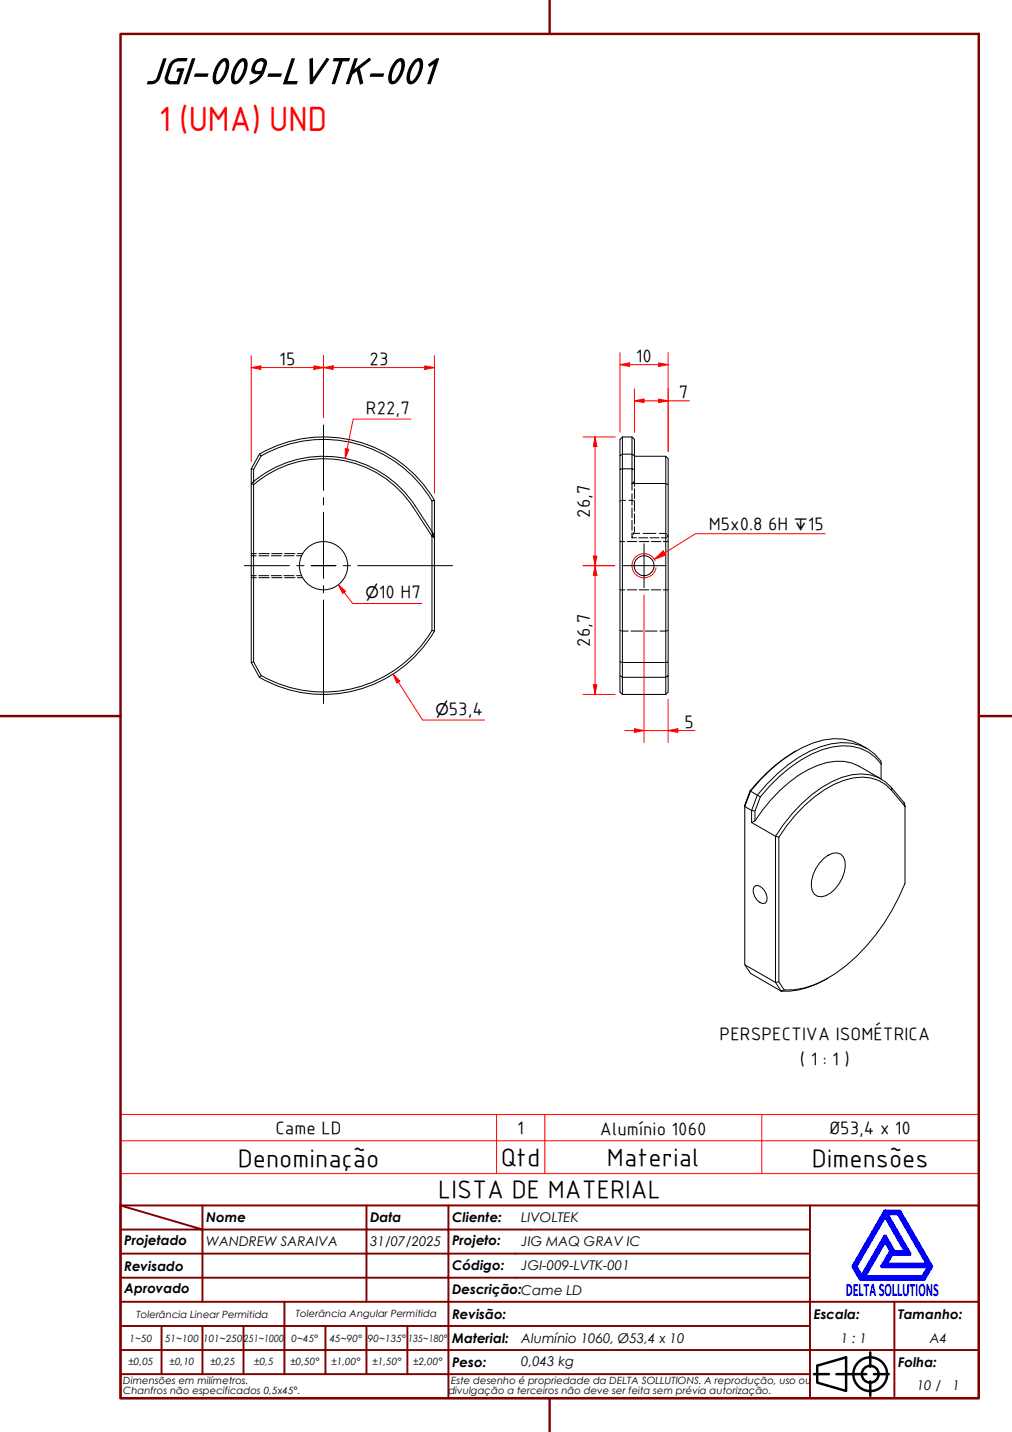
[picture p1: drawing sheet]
<svg xmlns="http://www.w3.org/2000/svg" width="210mm" height="297mm" viewBox="0 0 210 297" stroke-linecap="round" stroke-linejoin="round" font-family="sans-serif">
<!-- layer: Hidden (ABNT) -->
<g fill="none" stroke="#000" stroke-width=".21">
<path d="M52.6 99.9v.2M131.6 99.9v1M52.1 119.4h1M52.1 115.3h1M52.1 119.8h1.1M52.1 114.8h1.1M52.6 100.3v.2M53.7 119.4h2.1M53.7 115.3h2.1M53.7 119.8h2.1M53.7 114.8h2.1M56.3 119.4h2.1"/>
<path d="M56.3 115.3h2.1M56.4 119.8h2.1M56.4 114.8h2.1M58.9 119.4h2.1M58.9 115.3h2.1M59 119.8h2.2M59 114.8h2.2M61.5 119.4h1M61.5 115.3h1M61.7 119.8h1.1M61.7 114.8h1.1M89.6 110.3v.3"/>
<path d="M89.6 110.9v.3M128.6 112.3h1M128.8 103.9h-.2M129.8 103.8h-.9M130.1 112.3h2M130.4 103.8h.9M131.1 100.3v1.4M131.1 102.4v2.4M131.1 105.3v2.1M131.1 107.9v2.1M131.1 110.5v1.1M131.1 111.6h.9"/>
<path d="M131.2 111.3l-.1 .3M131.4 110.6l-.1 .3M131.4 110.6h1.3M131.4 103.9h.2v2.1M131.4 110.5v.1M131.6 109.2l-.1 1.2M131.6 101.4v2M131.6 106.6v2.1M132.5 111.6h1.8M132.6 112.3h2M133.4 110.6h2.7M134.8 111.6h1.9"/>
<path d="M135.1 112.3h2M136.7 110.6h1.4l.2 .2M137.6 112.3h1M138.3 111.4l-1.1 .2M138.4 111l.2 .2-.2 .1M128.6 130.8h.2M128.6 122.4h1M128.9 130.9h1.4M130.1 122.4h2M130.9 130.9h2.4M132.6 122.4h2M133.9 130.9h2.4"/>
<path d="M135.1 122.4h2M137.6 122.4h1M138.3 130.9h-1.4M138.6 130.8h-.2"/>
</g>
<!-- layer: Visible (ABNT) -->
<g fill="none" stroke="#000" stroke-width=".21">
<path d="M52.6 97.4l-.5-.2v3.1a22.7 22.7 0 0 1 34 4.7l3.7 5.6M53.8 94.2a26.7 26.7 0 0 1 36.3 9.6M54.2 94.6l-.4-.4-1.7 3M54.2 94.6l-1.6 2.8v2.5M54.2 94.6a26.2 26.2 0 0 1 35.4 9.3M129.1 90.6v3.6l-.5 .4v-3.4zM129.1 90.6h2M131.1 90.6v3.6h-2v3l-.5 .2v-2.8M131.1 90.6l.5 .6v8.7l-.5 .4M131.6 94.6l-.5-.4v3h-2v40.2l-.5-.1v-39.9M131.6 97.4l-.5-.2v3.1M131.6 94.6h6.5v5.7h-7"/>
<path d="M138.1 94.6l.5 .6v5.3M52.6 100.5a22.2 22.2 0 0 1 33.1 4.7l3.9 6M89.6 103.9l.5-.1v27.1l-.5-.1M89.6 103.9v6.4M89.6 111.2v19.6M89.8 110.6l.3 1-.5-.4zM52.1 137.4l.5-.1 1.6 2.8M52.1 137.4l1.7 3.1M52.6 137.3v-36.8l-.5-.2v37.1M89.6 130.8a26.2 26.2 0 0 1-35.4 9.3M90.1 130.9a26.7 26.7 0 0 1-36.3 9.6M128.6 137.3v2.8l.5 .4v3.5"/>
<path d="M138.1 137.4v6.6M138.1 137.4h-9v3.1h9l.5-.4v3.4l-.5 .5M138.1 137.4l.5-.1v2.8M138.6 137.3v-36.8l-.5-.2v37.1M54.2 140.1l-.4 .4M128.6 140.1v3.4l.5 .5M129.1 144h9M165.1 155.8a33.7 33.7 0 0 0-9.5 8.2M179.9 155.3a11.5 11.5 0 0 0-11.2-1.2 30.7 30.7 0 0 0-13 10M182.8 158.5a9.5 9.5 0 0 0-10.2-3.6 25.8 25.8 0 0 0-12.9 8.1l-2 2.3M155.6 164l-1.1 3.3 1.2-3.2M155.6 164l.1 .1"/>
<path d="M156.6 168.2l-.7-.1v2.5M157.7 165.3l-.6-.4-1.2 3.2-1.4-.8v32.8l1.2 1.8 6.3 3.7M157.7 165.3l-1.1 2.9v2.1l-.7 .3M170.8 178.1a3 3 0 0 1 3.6-.9 3.4 3.4 0 0 1 .7 3.7 6.8 6.8 0 0 1-4.7 5.1 2.01 2.01 0 0 1-2.1-2.2 7.6 7.6 0 0 1 2.5-5.7zM182.8 161.6v-3.7a9.8 9.8 0 0 0-10.4-3.6 26.2 26.2 0 0 0-13.3 8.3l-2 2.3-1.4-.8M182.8 161.6l-4.6-2.7a9.6 9.6 0 0 0-8.6-.1 28.5 28.5 0 0 0-13 11.5M184.9 163.4l.1 .6 2.7 3.3M184.9 163.4a8.9 8.9 0 0 0-10.2-2.2 27.2 27.2 0 0 0-12.2 9.8l-1.7 2.5-4.9-2.9M184.9 163.4l2.6 3.1M185 164a8.6 8.6 0 0 0-10-2.1 27.4 27.4 0 0 0-13.5 11.8M187.5 166.5l.2 .8zM187.7 167.3v15.9a41.4 41.4 0 0 1-14.4 18.7 17.6 17.6 0 0 1-10.7 3.4"/>
<path d="M156.4 184l.4-.3a2.47 2.47 0 0 1 2.3 2.5l-.1 .7-.3 .4a1.84 1.84 0 0 1-2.1-1.3l-.3-.7-.1-.8zM154.5 200.1l6.3 3.7M160.8 203.8l.7-.1 1.1 1.6M160.8 203.8l1.2 1.8M161.5 203.7v-30l-.7-.2v30.3M162.6 205.3l-.6 .3M171.8 202.8a17.2 17.2 0 0 1-9.8 2.8"/>
<circle cx="67.1" cy="117.3" r="5"/>
<circle cx="133.6" cy="117.3" r="2.06"/>
</g>
<!-- layer: Visible Narrow (ABNT) -->
<path d="M134 114.9a2.51 2.51 0 0 0-2.9 2 2.51 2.51 0 0 0 2.1 2.9 2.51 2.51 0 0 0 2.9-2" fill="none" stroke="#f00" stroke-width=".21"/>
<path d="M25 236.6h178v-5.4h-178v12.2M103 231.2v12.2M113 231.2v12.2M158 231.2v12.2M203 236.6v6.8h-178M25 243.4v6.6h178v-6.6" fill="none" stroke="#f00" stroke-width=".21"/>
<!-- layer: Borda A3/A4 (ABNT) -->
<path d="M25 7h178v283h-178zM114 0v7M0 148.5h25M203 148.5h7M114 290v7" fill="none" stroke="#800000" stroke-width=".51"/>
<path d="M183.6 257.3l1.2 2.2-1.8 3.2h9.7l-1.3 2.2h-12.2zM183.6 252.1l4.4 7.6h-2.6l-1.8-3.2-4.9 8.4-1.3-2.2zM183.6 251.3h3l6.5 11.4-1.5 2.6h-13.1l-1.5-2.6zM183.8 251.7h2.5l6.2 10.6h-8.8l1.3-2.2h3.7zM185 259.7h.2l-.1 .2z" fill="none" stroke="#00f" stroke-width=".8"/>
<!-- layer: 0 -->
<path d="M178.5 265.3h13.1" fill="none" stroke="#000" stroke-width=".21"/>
<g fill="none" stroke="#800000" stroke-width=".4">
<path d="M25 250l17 5h-17M25 250h178v40h-178zM42 255h34v5h17M42 255v15M42 250v5M76 250v5h17v5M93 250v5h75M168 250v20h-143M25 260h51v10M25 275h17M33.5 275v10M50.5 275h-8.5v10"/>
<path d="M59 270v15h-8.5M67.5 275v10h-8.5M76 275v10h8.5M84.5 275v10M93 275h-42.5v10M93 260v5h-68M93 275v10h75M93 260h75M93 275h75M168 265h-75v10M185.5 270v10h17.5M203 270h-35v10h17.5v10"/>
<path d="M25 285h25.5M25 280h143v10M67.5 285h8.5M84.5 285h8.5v5"/>
</g>
<g fill="none" stroke="#000" stroke-width=".51">
<path d="M168.8 285h3.1M169.5 283.3l6-1.8v7l-6-1.7zM173.5 285h6.2M180.5 280.5v3M180.5 286.5v3M181.3 285h3"/>
<circle cx="180.5" cy="285" r="3.5"/>
<circle cx="180.5" cy="285" r="1.75"/>
</g>
<!-- layer: Marca de centro (ISO) -->
<path d="M129 117.3h9.2M133.6 112.8v9.1" fill="none" stroke="#000" stroke-width=".21"/>
<path d="M81.5 139.8l1.1 1.7" fill="none" stroke="#f00" stroke-width=".21"/>
<path d="M81.5 139.8l1.4 1.5-.6 .4z" fill="#f00"/>
<path d="M70.2 121.3l1.2 1.6M81.5 139.8l1.4 1.5-.6 .4zM82.6 141.5l5.1 7.9h12.8" fill="none" stroke="#f00" stroke-width=".21"/>
<path d="M70.2 121.3l1.5 1.3-.6 .5z" fill="#f00"/>
<path d="M70.2 121.3l1.5 1.3-.6 .5zM71.4 122.9l1.8 2.3h14.3" fill="none" stroke="#f00" stroke-width=".21"/>
<path d="M137.8 114.7l-2.1 1.3" fill="none" stroke="#f00" stroke-width=".21"/>
<path d="M135.7 116l1.9-1.7 .5 .8z" fill="#f00"/>
<path d="M133.7 114.8a2.51 2.51 0 0 1 2.2 1.5M135.7 116l1.9-1.7 .5 .8zM171.2 110.7h-26.9l-6.5 4" fill="none" stroke="#f00" stroke-width=".21"/>
<path d="M136.6 83.1h2" fill="none" stroke="#f00" stroke-width=".21"/>
<path d="M136.6 82.8l2 .3-2 .4z" fill="#f00"/>
<path d="M131.6 83.1h2M136.6 82.8l2 .3-2 .4z" fill="none" stroke="#f00" stroke-width=".21"/>
<path d="M131.6 83.1l2-.3v.7z" fill="#f00"/>
<path d="M136.6 75.6h2M131.6 83.1l2-.3v.7zM131.6 80.6v9M133.6 83.1h3M138.6 83.1h4.4M138.6 80.6v13" fill="none" stroke="#f00" stroke-width=".21"/>
<path d="M136.6 75.3l2 .3-2 .4z" fill="#f00"/>
<path d="M128.6 75.6h2M136.6 75.3l2 .3-2 .4z" fill="none" stroke="#f00" stroke-width=".21"/>
<path d="M128.6 75.6l2-.3v.7z" fill="#f00"/>
<path d="M128.6 75.6l2-.3v.7zM128.6 73.1v16.5M130.6 75.6h6M138.6 73.1v20.5M131.6 151.5h2" fill="none" stroke="#f00" stroke-width=".21"/>
<path d="M131.6 151.2l2 .3-2 .4z" fill="#f00"/>
<path d="M131.6 151.2l2 .3-2 .4zM138.6 151.5h2" fill="none" stroke="#f00" stroke-width=".21"/>
<path d="M138.6 151.5l2-.3v.7z" fill="#f00"/>
<path d="M72 93.1l-.4 2M133.6 123.4v30.6M129.6 151.5h2M133.6 151.5h5M138.6 151.5l2-.3v.7zM138.6 145v9M140.6 151.5h3.5" fill="none" stroke="#f00" stroke-width=".21"/>
<path d="M71.6 93.1l.8 .1-.8 1.9z" fill="#f00"/>
<path d="M52.1 76.2h2M71.6 93.1l.8 .1-.8 1.9zM85.2 86.9h-11.9l-1.3 6.2" fill="none" stroke="#f00" stroke-width=".21"/>
<!-- layer: Marca de centro (ISO) -->
<path d="M67.1 88.1v13.6M50.7 117.3h9.3M61.5 117.3h1.5M64.5 117.3h2.6h-2.5M67.1 106.2v11.1v-2.5M67.1 119.8v-2.5v2.7M67.1 103.2v1.5M69.6 117.3h-2.5h2.6M71.2 117.3h1.5M74.2 117.3h19.7M67.1 121.5v1.5M67.1 124.5v21.4" fill="none" stroke="#000" stroke-width=".21"/>
<path d="M52.1 76.2l2-.3v.7z" fill="#f00"/>
<path d="M52.1 76.2l2-.3v.7zM65.1 76.2h2" fill="none" stroke="#f00" stroke-width=".21"/>
<path d="M65.1 75.9l2 .3-2 .4z" fill="#f00"/>
<path d="M52.1 73.8v21.9M54.1 76.2h11M65.1 75.9l2 .3-2 .4zM67.1 73.8v12.8M88.1 76.2h2" fill="none" stroke="#f00" stroke-width=".21"/>
<path d="M88.1 75.9l2 .3-2 .4z" fill="#f00"/>
<path d="M67.1 76.2h2M88.1 75.9l2 .3-2 .4z" fill="none" stroke="#f00" stroke-width=".21"/>
<path d="M67.1 76.2l2-.3v.7z" fill="#f00"/>
<path d="M67.1 76.2l2-.3v.7zM67.1 73.8v12.8M69.1 76.2h19M90.1 73.8v28.5M123.4 115.3v2" fill="none" stroke="#f00" stroke-width=".21"/>
<path d="M123.1 115.3h.7l-.4 2z" fill="#f00"/>
<path d="M123.4 90.6v2M123.1 115.3h.7l-.4 2z" fill="none" stroke="#f00" stroke-width=".21"/>
<path d="M123.4 90.6l.4 2h-.7z" fill="#f00"/>
<path d="M120.9 90.6h6.7M123.4 90.6l.4 2h-.7zM123.4 92.6v22.7M120.9 117.3h6.6M123.4 117.3v2" fill="none" stroke="#f00" stroke-width=".21"/>
<path d="M123.4 117.3l.4 2h-.7z" fill="#f00"/>
<path d="M123.4 117.3l.4 2h-.7zM123.4 142v2" fill="none" stroke="#f00" stroke-width=".21"/>
<path d="M123.1 142h.7l-.4 2z" fill="#f00"/>
<path d="M120.9 117.3h6.6M123.4 119.3v22.7M120.9 144h6.7M123.1 142h.7l-.4 2z" fill="none" stroke="#f00" stroke-width=".21"/>
<text font-size="27.6" fill="#fff" x="192.9" y="291" transform="rotate(-33 192.9 291)">.</text>
<text font-size="8.1" x="30" y="17.3">JGI-009-LVTK-001</text>
<text font-size="7" fill="#f00" x="32.9" y="27.2">1 (UMA) UND</text>
<g font-size="5.4">
<text x="49.3" y="242">Denominação</text>
<text x="103.9" y="241.8">Qtd</text>
<text x="125.9" y="241.8">Material</text>
<text x="168.4" y="242">Dimensões</text>
<text x="90.9" y="248.5">LISTA DE MATERIAL</text>
</g>
<g font-size="3.9">
<text x="57.9" y="75.7">15</text>
<text x="76.6" y="75.7">23</text>
<text x="131.9" y="75.1">10</text>
<text x="140.8" y="82.6">7</text>
<text x="75.9" y="85.8">R22,7</text>
<text x="122.3" y="107.4" transform="rotate(-90 122.3 107.4)">26,7</text>
<text x="147" y="110">M5x0.8</text>
<text x="159.3" y="110">6H</text>
<text x="167.5" y="110">15</text>
<text x="78.6" y="124">10 H7</text>
<text x="122.3" y="134.1" transform="rotate(-90 122.3 134.1)">26,7</text>
<text x="93.1" y="148.2">53,4</text>
<text x="141.9" y="151">5</text>
<text x="149.3" y="215.8">PERSPECTIVA ISOMÉTRICA</text>
<text x="165.9" y="220.8">( 1 : 1 )</text>
<text x="57.1" y="235.2">Came LD</text>
<text x="107.3" y="235.2">1</text>
<text x="124.4" y="235.3">Alumínio 1060</text>
<text x="172" y="235.2">Ø53,4 x 10</text>
</g>
<text font-size="3.9" fill="#00f" x="175.4" y="268.8">DELTASOLLUTIONS</text>
<g font-size="3.3">
<text x="164.6" y="110">↧</text>
<text x="75.8" y="124">⌀</text>
<text x="90.3" y="148.2">⌀</text>
</g>
<g font-size="2.8">
<text x="42.8" y="253.5">Nome</text>
<text x="76.8" y="253.5">Data</text>
<text x="93.8" y="253.6">Cliente:</text>
<text x="108.1" y="253.5">LIVOLTEK</text>
<text x="25.8" y="263.6">Revisado</text>
<text x="25.8" y="258.3">Projetado</text>
<text x="42.8" y="258.5">WANDREW SARAIVA</text>
<text x="76.8" y="258.4">31/07/2025</text>
<text x="93.8" y="263.4">Código:</text>
<text x="93.8" y="258.3">Projeto:</text>
<text x="108.1" y="263.5">JGI-009-LVTK-001</text>
<text x="108.1" y="258.5">JIG MAQ GRAV IC</text>
<text x="25.8" y="268.3">Aprovado</text>
<text x="93.8" y="268.3">Descrição:Came LD</text>
<text x="93.8" y="273.6">Revisão:</text>
<text x="168.8" y="273.5">Escala:</text>
<text x="186.3" y="273.5">Tamanho:</text>
<text x="93.8" y="278.6">Material:</text>
<text x="108.1" y="278.5">Alumínio 1060, Ø53,4 x 10</text>
<text x="174.4" y="278.5">1 : 1</text>
<text x="192.8" y="278.6">A4</text>
<text x="93.8" y="283.5">Peso:</text>
<text x="108.1" y="283.3">0,043 kg</text>
<text x="186.3" y="283.5">Folha:</text>
<text x="190.2" y="288.4">10 / 11</text>
</g>
<g font-size="2.1">
<text x="28.3" y="273.3">Tolerância Linear Permitida</text>
<text x="61.4" y="273.1">Tolerância Angular Permitida</text>
<text x="26.9" y="278.3">1~50</text>
<text x="34.2" y="278.3">51~100</text>
<text x="42.1" y="278.3">101~250</text>
<text x="50.5" y="278.3">251~1000</text>
<text x="60.5" y="278.3">0~45°</text>
<text x="68.4" y="278.3">45~90°</text>
<text x="76.3" y="278.3">90~135°</text>
<text x="84.7" y="278.3">135~180°</text>
<text x="25.6" y="287.1">Dimensões em milímetros.</text>
<text x="26.6" y="283.2">±0,05</text>
<text x="35.2" y="283.2">±0,10</text>
<text x="43.6" y="283.2">±0,25</text>
<text x="52.7" y="283.2">±0,5</text>
<text x="60.2" y="283.2">±0,50°</text>
<text x="68.7" y="283.2">±1,00°</text>
<text x="77.2" y="283.2">±1,50°</text>
<text x="85.7" y="283.2">±2,00°</text>
<text x="93.6" y="287.1">Este desenho é propriedade da DELTA SOLLUTIONS. A reprodução, uso ou</text>
<text x="25.6" y="289.2">Chanfros não especificados 0,5x45°.</text>
<text x="93" y="289.2">divulgação a terceiros não deve ser feita sem prévia autorização.</text>
</g>
</svg>
